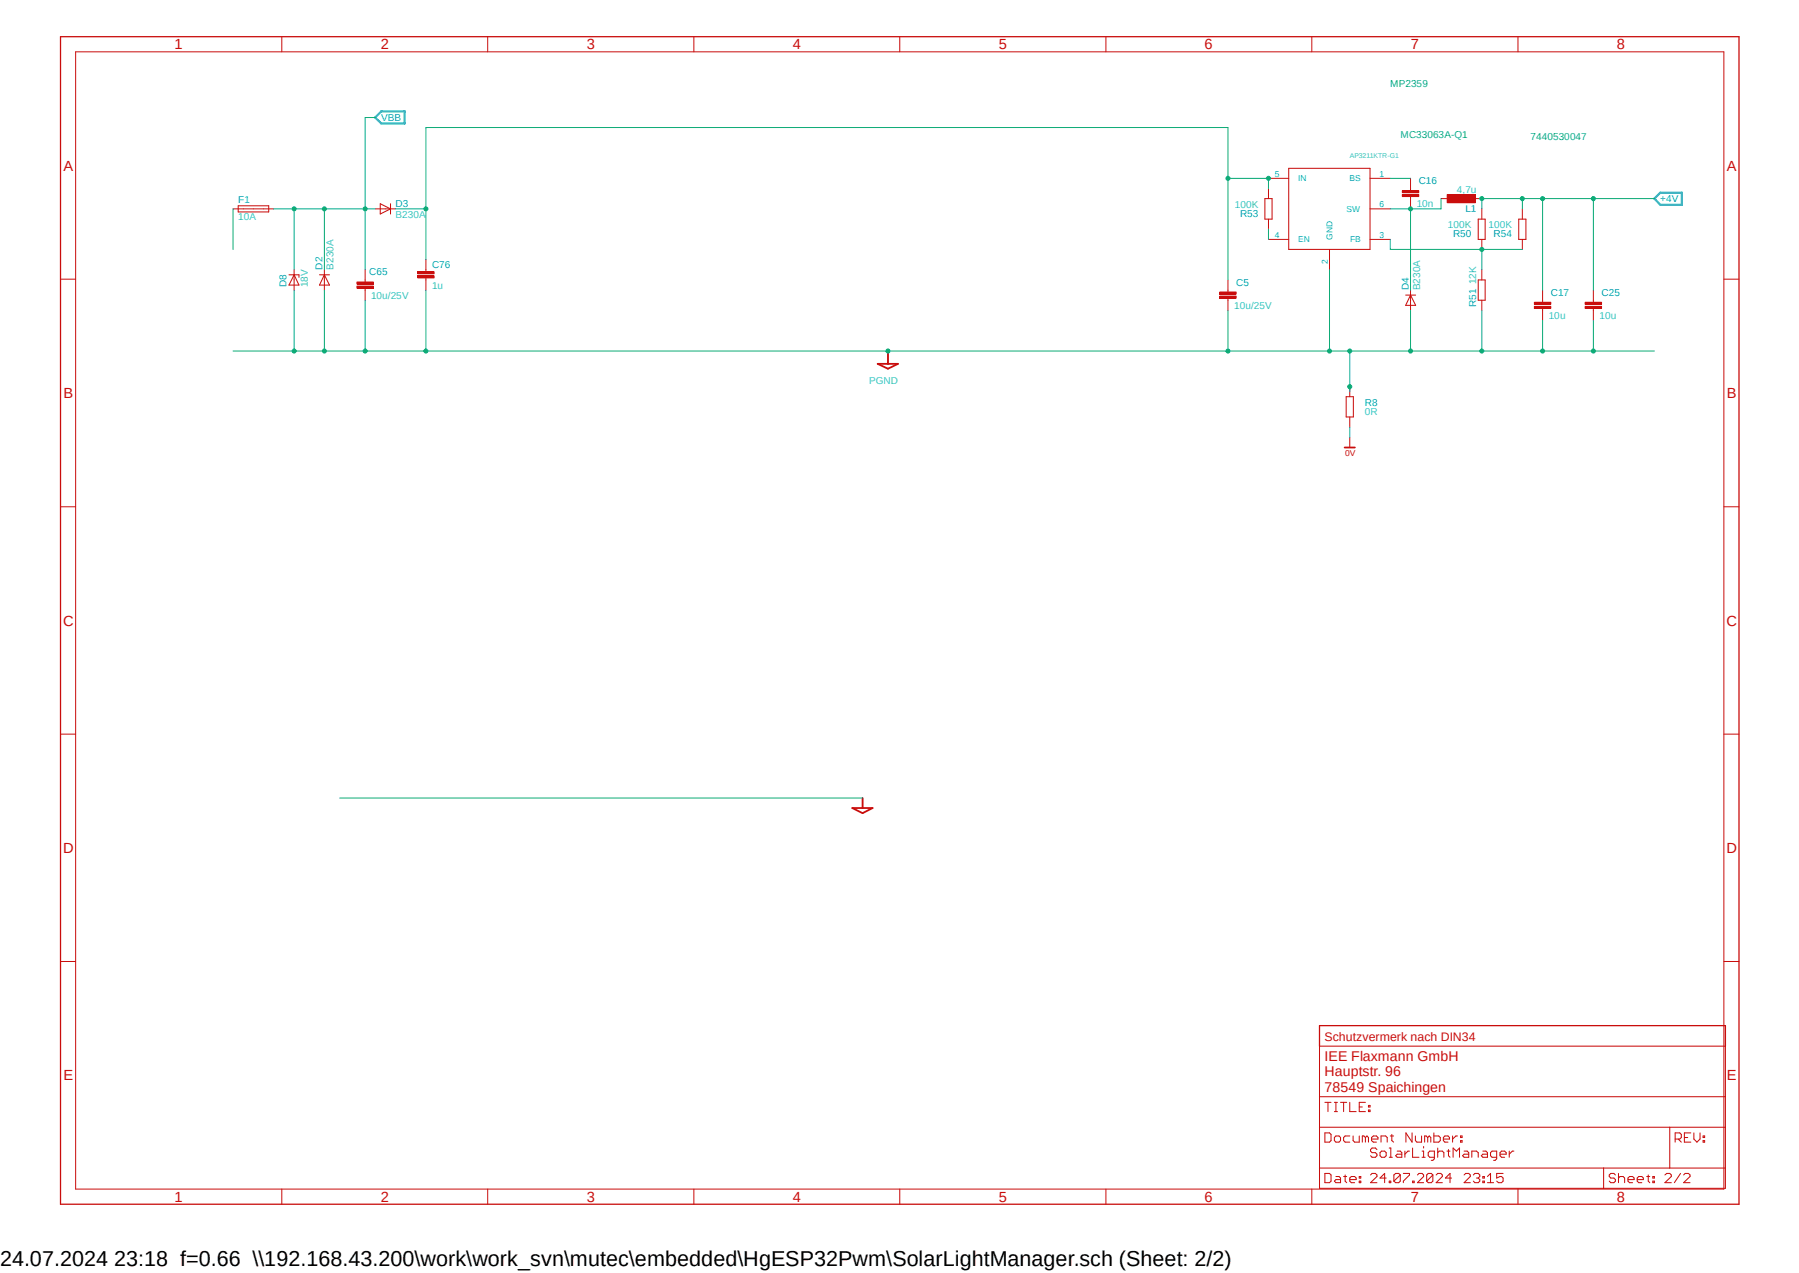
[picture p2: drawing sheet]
<svg xmlns="http://www.w3.org/2000/svg" width="297mm" height="210mm" viewBox="0 0 297 210" stroke-linecap="round" stroke-linejoin="round" font-family="sans-serif">
<path d="M9.7 5.8l277.7 193.3M287.4 5.8l-277.7 193.3" fill="none" stroke="#fff" stroke-width=".17"/>
<path d="M61.8 19.3h.2l1 1.1h-.1zM62.9 18.3l.1 .1-1.1 1.1-.1-.2zM62.9 18.3h3.9l.1 .1-4 .1zM66.7 18.3h.2l-.1 2.1h-.1zM62.9 20.3h3.9l.1 .1h-4zM273 32.7h.2l1 1.1-.1 .1zM274.1 31.7h3.6v.1l-3.6 .1zM274.1 33.7h3.6v.1l-3.6 .1zM274.1 31.7l.1 .1-1.1 1.1v-.2zM277.6 31.8h.1v2.1l-.1-.1z" fill="none" stroke="#0696d7" stroke-width=".17"/>
<g fill="none" stroke="#c90d0c" stroke-width=".17">
<path d="M12.5 8.6h272.1v187.6h-272.1zM46.5 6.1v2.5M80.5 6.1v2.5M114.6 6.1v2.5M148.5 6.1v2.5M182.6 6.1v2.5M216.6 6.1v2.5M250.6 6.1v2.5M38.5 34.5h6.7M39.3 34h5.1v1h-5.1zM209.4 29.4h3.4M209.4 39.5h3.4"/>
<path d="M212.8 27.8h13.4v13.3h-13.4zM226.2 34.5h3.3M226.2 29.4h3.3M226.2 39.5h3.3M231.5 32.1h2.7v.3h-2.7zM231.5 31.5h2.7v.3h-2.7zM232.9 29.4v2.1M232.9 32.4v2.1M10 46.1h2.5M58.9 47.2h2.7v.3h-2.7zM58.9 46.5h2.7v.4h-2.7zM60.3 44.5v2"/>
<path d="M60.3 47.5v2M69 45.5h2.7v.3h-2.7zM69 44.8h2.7v.4h-2.7zM70.3 42.8v2M70.3 45.8v2.1M146.6 58.3v1.7M201.4 48.9h2.7v.3h-2.7zM201.4 48.2h2.7v.3h-2.7zM202.7 46.2v2M202.7 49.2v2M219.5 41.1v3.4M253.3 50.5h2.7v.4h-2.7z"/>
<path d="M253.3 49.9h2.7v.3h-2.7zM254.7 47.9v2M254.7 50.9v2M284.6 46.1h2.5M222.2 65.4h1.2v3.4h-1.2zM222.8 63.8v1.6M222.8 68.8v1.7M222.8 72.2v1.6M10 83.6h2.5M284.6 83.6h2.5M10 121.1h2.5M142.4 131.7v1.6"/>
<path d="M284.6 121.1h2.5M10 158.6h2.5M284.6 158.6h2.5M217.8 172.6h67.1v23.4h-67.1zM46.5 196.2v2.5M80.5 196.2v2.5M114.6 196.2v2.5M148.5 196.2v2.5M182.6 196.2v2.5M216.6 196.2v2.5M217.8 186h67.1M217.8 192.7h67.1"/>
<path d="M217.8 180.9h67.1M218.7 186.9h.8l.3 .3v1l-.3 .2h-.8zM218.7 193.6h.8l.3 .2v1.1l-.3 .2h-.8zM218.7 181.9h1.1M219.2 181.9v1.5M220.3 181.9h.5M220.3 183.4h.5M220.6 194.1h.5l.2 .3v.7h-.7l-.3-.2 .3-.3h.7M220.6 187.4h.5l.2 .3v.5l-.2 .2h-.5l-.3-.2v-.5zM220.6 181.9v1.5M221.3 181.9h1M221.8 194.1h.5"/>
<path d="M221.8 181.9v1.5M222.1 193.8v1.1l.2 .2M222.8 194.6h1.1v-.2l-.3-.3h-.5l-.3 .3v.5l.3 .2h.5M222.8 181.9v1.5h1.1M222.8 187.4h-.7l-.3 .3v.5l.3 .2h.7M223.4 187.4v.8l.2 .2h.8v-1M224.4 194.9h.3v.2h-.3zM224.4 194.1h.3v.3h-.3zM224.4 182.6h.5M225.4 181.9h-1v1.5h1M225.4 187.7l-.2-.3h-.3v1M225.4 187.7l.3-.3 .2 .3v.7"/>
<path d="M225.4 187.7v.7M225.9 183.1h.3v.3h-.3zM225.9 182.4h.3v.2h-.3zM226.3 193.8l.2-.2h.6l.2 .2v.3l-1 1h1M226.4 187.9h1.1v-.2l-.3-.3h-.5l-.3 .3v.5l.3 .2h.5M227.3 189.7l-.2-.3h-.6l-.2 .3v.2l.2 .3h.6l.2 .2v.3l-.2 .2h-.6l-.2-.2M227.8 190.2l.3-.3h.5l.3 .3v.5l-.3 .2h-.5l-.3-.2zM228 188.4v-1h.8l.2 .3v.7M228.9 194.4h-1.1l.8-.8v1.5M229.4 194.9h.2v.2h-.2zM229.4 189.4h.2v1.5M229.4 190.9h.5"/>
<path d="M229.5 187.4h.6M229.8 187.2v1l.3 .2M230.7 189.9h.5l.2 .3v.7h-.7l-.3-.2 .3-.3h.7M231.2 193.8v1.1l-.3 .2h-.5l-.3-.2M231.2 193.8l-.3-.2h-.5l-.3 .2v1.1M231.2 193.8l-1.1 1.1M231.7 193.6h1v.2l-1 1.1v.2M231.9 189.9v1M232.7 189.9h-.2l-.6 .5M233.1 186.9v1.5l-1-1.5v1.5M233.2 194.9h.3v.2h-.3zM233.2 189.4v1.5h1.1"/>
<path d="M233.7 187.4v.8l.2 .2h.8v-1M234 193.8l.3-.2h.5l.2 .2v.3l-1 1h1M234.8 189.9h.2v1M234.8 190.9h.5M235 189.1v.3M235.7 187.7l-.2-.3h-.3v1M235.7 187.7v.7M235.7 187.7l.3-.3 .2 .3v.7M236.6 193.8v1.1l-.3 .2h-.5l-.3-.2M236.6 193.8l-.3-.2h-.5l-.3 .2v1.1M236.6 193.8l-1.1 1.1M236.7 186.9v1.5h.8l.3-.2v-.5l-.3-.3h-.8"/>
<path d="M236.8 190.9h-.7l-.3-.2v-.5l.3-.3h.7v1.3l-.2 .2h-.3M237.1 193.8l.3-.2h.5l.2 .2v.3l-1 1h1M237.4 190.2l.2-.3h.5l.3 .3v.7M237.4 189.4v1.5M238.3 187.9h1v-.2l-.2-.3h-.6l-.2 .3v.5l.2 .2h.6M238.9 189.9h.5M239.1 189.7v1l.3 .2M239.6 194.4h-1l.8-.8v1.5M239.8 187.4v1M239.9 190.9v-1.5l.6 .5 .5-.5v1.5M240.6 187.4h-.2l-.6 .5M241.1 188.2h.3v.2h-.3z"/>
<path d="M241.1 187.4h.3v.3h-.3zM241.7 193.8l.3-.2h.5l.2 .2v.3l-1 1h1M241.7 189.9h.5l.3 .3v.7h-.8l-.2-.2 .2-.3h.8M243 190.9v-1h.8l.3 .3v.7M243.2 193.8l.3-.2h.6l.2 .2v.3l-.2 .3M243.8 194.4h.3M244.1 194.4l.2 .2v.3l-.2 .2h-.6l-.3-.2M244.8 194.9h.3v.2h-.3zM244.8 194.1h.3v.3h-.3zM244.8 189.9h.5l.3 .3v.7h-.8l-.2-.2 .2-.3h.8M245.6 195.1h1M245.6 194.1l.5-.5v1.5"/>
<path d="M247.1 190.9h-.8l-.2-.2v-.5l.2-.3h.8v1.3l-.3 .2h-.2M247.6 190.4h1.1v-.2l-.3-.3h-.5l-.3 .3v.5l.3 .2h.5M248.2 193.6h-1.1v.8l.5-.3h.3l.3 .3v.5l-.3 .2h-.5l-.3-.2M249.2 189.9v1M249.9 189.9h-.2l-.5 .5M250.6 196.2v2.5M264.8 192.7v3.3M266.7 193.8l-.3-.2h-.5l-.2 .2v.3l.2 .3h.5l.3 .2v.3l-.3 .2h-.5l-.2-.2M267.2 194.4l.3-.3h.5l.2 .3v.7M267.2 193.6v1.5M268.8 194.6h1v-.2l-.3-.3h-.5l-.2 .3v.5l.2 .2h.5M270.3 194.6h1v-.2l-.2-.3h-.5l-.3 .3v.5l.3 .2h.5"/>
<path d="M271.9 194.1h.5M272.1 193.8v1.1l.3 .2M272.9 194.9h.2v.2h-.2zM272.9 194.1h.2v.3h-.2zM274.9 193.8l.3-.2h.5l.2 .2v.3l-1 1h1M275.7 186v6.7M276.6 187.9h.7l.3-.2v-.5l-.3-.3h-.7v1.5M277.1 187.9l.5 .5M277.5 193.6l-1.1 1.5M278 193.8l.2-.2h.6l.2 .2v.3l-1 1h1M278.1 187.7h.5M279.1 186.9h-1v1.5h1"/>
<path d="M279.7 186.9v1l.5 .5 .5-.5v-1M281.2 188.2h.2v.2h-.2zM281.2 187.4h.2v.3h-.2z"/>
</g>
<path d="M10 6.1h277.1v192.6h-277.1zM217.8 172.6v-3.4h67.1v3.4" fill="none" stroke="#c90d0c" stroke-width=".21"/>
<path d="M146.6 58.3v1.7M144.9 60h3.4l-1.7 .8zM222 73.8h1.7M140.7 133.3h3.4l-1.7 .9zM142.4 131.7v1.6" fill="none" stroke="#c90d0c" stroke-width=".3"/>
<path d="M231.5 32.3h2.7M231.5 31.6h2.7M58.9 47.4h2.7M58.9 46.7h2.7M69 45.7h2.7M69 45h2.7M201.4 49h2.7M201.4 48.3h2.7M253.3 50.7h2.7M253.3 50h2.7" fill="none" stroke="#c90d0c" stroke-width=".34"/>
<path d="M238.9 32.1h4.7v1.3h-4.7z" fill-rule="evenodd" fill="#c90d0c"/>
<g fill="none" stroke="#c90d0c" stroke-width=".17">
<path d="M61.9 34.5h3.4M62.8 33.6l1.7 .9-1.7 .8zM64.5 33.6v1.7M208.8 32.8h1.2v3.4h-1.2zM209.4 31.1v1.7M209.4 36.2v1.6M237.9 32.8h1.7M238.9 32.1h4.7v1.3h-4.7zM243 32.8h1.6M244.1 36.2h1.1v3.3h-1.1zM244.6 34.5v1.7M244.6 39.5v1.6"/>
<path d="M250.7 36.2h1.2v3.3h-1.2zM251.3 34.5v1.7M251.3 39.5v1.6M47.7 45.3h1.7v.5M48.6 45.3l.8 1.7h-1.7zM48.6 44.5v3.4M52.7 45.3h1.7M53.6 45.3l.8 1.7h-1.7zM53.6 44.5v3.4M232.1 48.7h1.6M232.9 48.7l.8 1.7h-1.6zM232.9 47.9v3.3"/>
<path d="M244.1 46.2h1.1v3.3h-1.1zM244.6 44.5v1.7M244.6 49.5v1.7M261.7 50.5h2.7v.4h-2.7zM261.7 49.9h2.7v.3h-2.7zM263.1 47.9v2M263.1 50.9v2"/>
</g>
<path d="M261.7 50.7h2.7M261.7 50h2.7" fill="none" stroke="#c90d0c" stroke-width=".34"/>
<path d="M60.3 49.5v8.4M70.3 57.9h152.5M146.6 57.9v.4" fill="none" stroke="#0dab76" stroke-width=".17"/>
<circle cx="146.6" cy="57.9" r=".33" fill="#0dab76"/>
<g fill="none" stroke="#0dab76" stroke-width=".17">
<path d="M60.3 57.9h10"/>
<circle cx="146.6" cy="57.9" r=".33"/>
</g>
<circle cx="222.8" cy="57.9" r=".33" fill="#0dab76"/>
<g fill="none" stroke="#0dab76" stroke-width=".17">
<path d="M70.3 47.9v10"/>
<circle cx="222.8" cy="57.9" r=".33"/>
</g>
<circle cx="70.3" cy="57.9" r=".33" fill="#0dab76"/>
<g fill="none" stroke="#0dab76" stroke-width=".17">
<path d="M222.8 57.9v6.7"/>
<circle cx="70.3" cy="57.9" r=".33"/>
</g>
<circle cx="60.3" cy="57.9" r=".33" fill="#0dab76"/>
<g fill="none" stroke="#0dab76" stroke-width=".17">
<path d="M48.6 57.9h11.7M222.8 57.9h10.1"/>
<circle cx="60.3" cy="57.9" r=".33"/>
</g>
<circle cx="222.8" cy="63.8" r=".33" fill="#0dab76"/>
<g fill="none" stroke="#0dab76" stroke-width=".17">
<path d="M202.7 51.2v6.7M219.5 44.5v13.4M232.9 51.2v6.7h21.8v-5M244.6 51.2v6.7"/>
<circle cx="222.8" cy="63.8" r=".33"/>
</g>
<circle cx="219.5" cy="57.9" r=".33" fill="#0dab76"/>
<circle cx="219.5" cy="57.9" r=".33" fill="none" stroke="#0dab76" stroke-width=".17"/>
<circle cx="232.9" cy="57.9" r=".33" fill="#0dab76"/>
<circle cx="232.9" cy="57.9" r=".33" fill="none" stroke="#0dab76" stroke-width=".17"/>
<circle cx="244.6" cy="57.9" r=".33" fill="#0dab76"/>
<circle cx="244.6" cy="57.9" r=".33" fill="none" stroke="#0dab76" stroke-width=".17"/>
<circle cx="254.7" cy="57.9" r=".33" fill="#0dab76"/>
<circle cx="254.7" cy="57.9" r=".33" fill="none" stroke="#0dab76" stroke-width=".17"/>
<circle cx="202.7" cy="57.9" r=".33" fill="#0dab76"/>
<circle cx="202.7" cy="57.9" r=".33" fill="none" stroke="#0dab76" stroke-width=".17"/>
<circle cx="53.6" cy="57.9" r=".33" fill="#0dab76"/>
<g fill="none" stroke="#0dab76" stroke-width=".17">
<path d="M53.6 47.9v10M254.7 57.9h18.4M263.1 52.9v5"/>
<circle cx="53.6" cy="57.9" r=".33"/>
</g>
<circle cx="263.1" cy="57.9" r=".33" fill="#0dab76"/>
<g fill="none" stroke="#0dab76" stroke-width=".17">
<path d="M48.6 47.9v10h-10.1"/>
<circle cx="263.1" cy="57.9" r=".33"/>
</g>
<circle cx="48.6" cy="57.9" r=".33" fill="#0dab76"/>
<g fill="none" stroke="#0dab76" stroke-width=".17">
<path d="M222.8 70.5v1.7M56.1 131.7h86.3"/>
<circle cx="48.6" cy="57.9" r=".33"/>
</g>
<circle cx="53.6" cy="34.5" r=".33" fill="#0dab76"/>
<g fill="none" stroke="#0dab76" stroke-width=".17">
<path d="M61.9 19.4h-1.6v25.1M45.2 34.5h8.4M60.3 34.5h1.6"/>
<circle cx="53.6" cy="34.5" r=".33"/>
</g>
<circle cx="60.3" cy="34.5" r=".33" fill="#0dab76"/>
<g fill="none" stroke="#0dab76" stroke-width=".17">
<path d="M48.6 34.5v10M60.3 34.5h-6.7v10"/>
<circle cx="60.3" cy="34.5" r=".33"/>
</g>
<circle cx="48.6" cy="34.5" r=".33" fill="#0dab76"/>
<g fill="none" stroke="#0dab76" stroke-width=".17">
<path d="M65.3 34.5h5M70.3 21v21.8"/>
<circle cx="48.6" cy="34.5" r=".33"/>
</g>
<circle cx="70.3" cy="34.5" r=".33" fill="#0dab76"/>
<g fill="none" stroke="#0dab76" stroke-width=".17">
<path d="M70.3 21h132.4v25.2"/>
<circle cx="70.3" cy="34.5" r=".33"/>
</g>
<circle cx="202.7" cy="29.4" r=".33" fill="#0dab76"/>
<g fill="none" stroke="#0dab76" stroke-width=".17">
<path d="M202.7 29.4h6.7"/>
<circle cx="202.7" cy="29.4" r=".33"/>
</g>
<circle cx="209.4" cy="29.4" r=".33" fill="#0dab76"/>
<g fill="none" stroke="#0dab76" stroke-width=".17">
<path d="M209.4 29.4v1.7M229.5 29.4h3.4M232.9 34.5v13.4M237.9 32.8v1.7h-8.4"/>
<circle cx="209.4" cy="29.4" r=".33"/>
</g>
<circle cx="232.9" cy="34.5" r=".33" fill="#0dab76"/>
<g fill="none" stroke="#0dab76" stroke-width=".17">
<path d="M244.6 34.5v-1.7h10.1v15.1"/>
<circle cx="232.9" cy="34.5" r=".33"/>
</g>
<circle cx="244.6" cy="32.8" r=".33" fill="#0dab76"/>
<circle cx="244.6" cy="32.8" r=".33" fill="none" stroke="#0dab76" stroke-width=".17"/>
<circle cx="251.3" cy="32.8" r=".33" fill="#0dab76"/>
<g fill="none" stroke="#0dab76" stroke-width=".17">
<path d="M251.3 32.8v1.7M254.7 32.8h8.4v15.1"/>
<circle cx="251.3" cy="32.8" r=".33"/>
</g>
<circle cx="254.7" cy="32.8" r=".33" fill="#0dab76"/>
<g fill="none" stroke="#0dab76" stroke-width=".17">
<path d="M263.1 32.8h10"/>
<circle cx="254.7" cy="32.8" r=".33"/>
</g>
<circle cx="263.1" cy="32.8" r=".33" fill="#0dab76"/>
<g fill="none" stroke="#0dab76" stroke-width=".17">
<path d="M229.5 39.5v1.6h15.1"/>
<circle cx="263.1" cy="32.8" r=".33"/>
</g>
<circle cx="244.6" cy="41.1" r=".33" fill="#0dab76"/>
<g fill="none" stroke="#0dab76" stroke-width=".17">
<path d="M38.5 34.5v6.6M209.4 37.8v1.7M251.3 41.1h-6.7v3.4"/>
<circle cx="244.6" cy="41.1" r=".33"/>
</g>
<text font-size="3.6" x="0" y="208.9">24.07.2024 23:18 f=0.66 \\192.168.43.200\work\work_svn\mutec\embedded\HgESP32Pwm\SolarLightManager.sch (Sheet: 2/2)</text>
<g font-size="2.4" fill="#c90d0c">
<text x="28.8" y="8.1">1</text>
<text x="62.9" y="8.1">2</text>
<text x="96.9" y="8.1">3</text>
<text x="130.9" y="8.1">4</text>
<text x="164.9" y="8.1">5</text>
<text x="198.9" y="8.1">6</text>
<text x="232.9" y="8.1">7</text>
<text x="266.9" y="8.1">8</text>
<text x="10.5" y="28.2">A</text>
<text x="285.1" y="28.2">A</text>
<text x="10.5" y="65.7">B</text>
<text x="285.1" y="65.7">B</text>
<text x="10.4" y="103.2">C</text>
<text x="285" y="103.2">C</text>
<text x="10.4" y="140.7">D</text>
<text x="285" y="140.7">D</text>
<text x="10.5" y="178.2">E</text>
<text x="285.1" y="178.2">E</text>
<text x="28.8" y="198.2">1</text>
<text x="62.9" y="198.2">2</text>
<text x="96.9" y="198.2">3</text>
<text x="130.9" y="198.2">4</text>
<text x="164.9" y="198.2">5</text>
<text x="198.9" y="198.2">6</text>
<text x="232.9" y="198.2">7</text>
<text x="266.9" y="198.2">8</text>
</g>
<g font-size="2.3" fill="#c90d0c">
<text x="218.7" y="175.1">IEE Flaxmann GmbH</text>
<text x="218.7" y="177.6">Hauptstr. 96</text>
<text x="218.7" y="180.1">78549 Spaichingen</text>
</g>
<text font-size="2" fill="#c90d0c" x="218.7" y="171.7">Schutzvermerk nach DIN34</text>
<g font-size="1.7" fill="#0dab76">
<text x="229.5" y="14.4">MP2359</text>
<text x="231.2" y="22.7">MC33063A-Q1</text>
<text x="252.7" y="23.1">7440530047</text>
</g>
<g font-size="1.7" fill="#0696d7">
<text x="62.9" y="20">VBB</text>
<text x="39.3" y="33.5">F1</text>
<text x="65.3" y="34.1">D3</text>
<text x="204.7" y="35.8">R53</text>
<text x="234.2" y="30.4">C16</text>
<text x="241.9" y="35">L1</text>
<text x="274.1" y="33.4">+4V</text>
<text x="239.9" y="39.2">R50</text>
<text x="246.6" y="39.2">R54</text>
<text x="47.3" y="47.4" transform="rotate(-90 47.3 47.4)">D8</text>
<text x="53.3" y="44.5" transform="rotate(-90 53.3 44.5)">D2</text>
<text x="61" y="45.4">C65</text>
<text x="71.3" y="44.3">C76</text>
<text x="204.1" y="47.1">C5</text>
<text x="232.6" y="47.9" transform="rotate(-90 232.6 47.9)">D4</text>
<text x="243.7" y="50.7" transform="rotate(-90 243.7 50.7)">R51</text>
<text x="256" y="48.8">C17</text>
<text x="264.4" y="48.8">C25</text>
<text x="225.3" y="67">R8</text>
</g>
<g font-size="1.7" fill="#32c8c8">
<text x="65.3" y="36">B230A</text>
<text x="203.9" y="34.3">100K</text>
<text x="233.9" y="34.2">10n</text>
<text x="240.5" y="31.8">4,7u</text>
<text x="39.3" y="36.4">10A</text>
<text x="239.1" y="37.6">100K</text>
<text x="245.7" y="37.6">100K</text>
<text x="50.8" y="47.4" transform="rotate(-90 50.8 47.4)">18V</text>
<text x="55.1" y="44.5" transform="rotate(-90 55.1 44.5)">B230A</text>
<text x="71.3" y="47.6">1u</text>
<text x="234.4" y="47.9" transform="rotate(-90 234.4 47.9)">B230A</text>
<text x="243.7" y="46.9" transform="rotate(-90 243.7 46.9)">12K</text>
<text x="61.3" y="49.3">10u/25V</text>
<text x="203.8" y="51">10u/25V</text>
<text x="255.7" y="52.6">10u</text>
<text x="264.1" y="52.6">10u</text>
<text x="143.5" y="63.4">PGND</text>
<text x="225.3" y="68.5">0R</text>
</g>
<g font-size="1.4" fill="#0696d7">
<text x="210.5" y="29.2">5</text>
<text x="214.3" y="29.9">IN</text>
<text x="222.8" y="29.9">BS</text>
<text x="227.8" y="29.2">1</text>
<text x="222.3" y="35">SW</text>
<text x="227.8" y="34.2">6</text>
<text x="210.5" y="39.2">4</text>
<text x="214.3" y="40">EN</text>
<text x="220" y="39.6" transform="rotate(-90 220 39.6)">GND</text>
<text x="222.9" y="40">FB</text>
<text x="227.8" y="39.2">3</text>
<text x="219.2" y="43.5" transform="rotate(-90 219.2 43.5)">2</text>
</g>
<text font-size="1.4" fill="#c90d0c" x="222.1" y="75.2">0V</text>
<text font-size="1.1" fill="#32c8c8" x="222.8" y="26.1">AP3211KTR-G1</text>
</svg>
